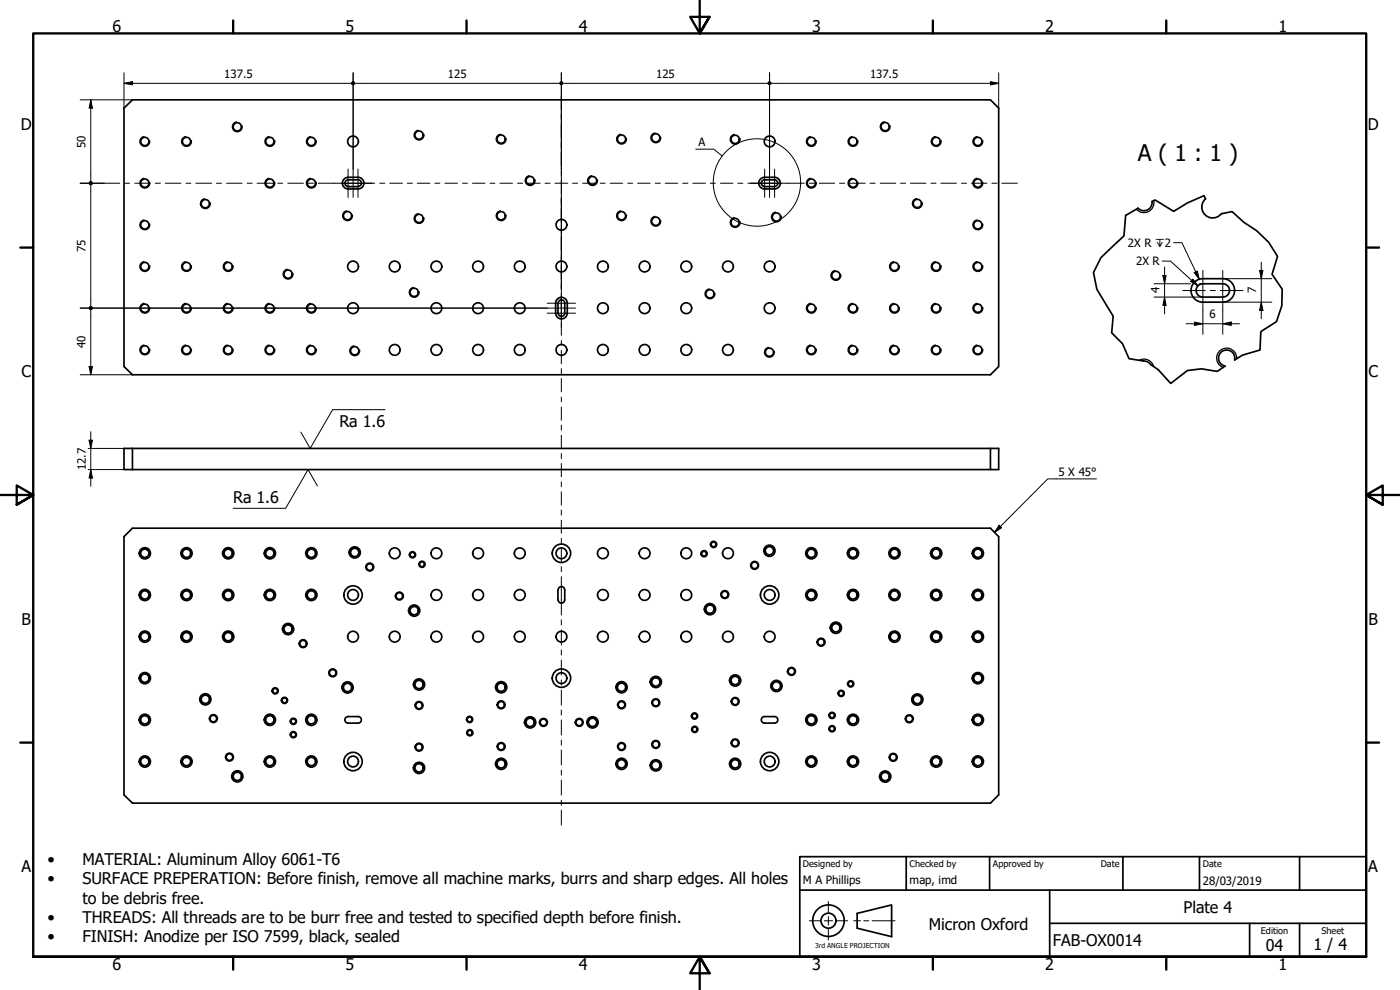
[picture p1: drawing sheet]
<svg xmlns="http://www.w3.org/2000/svg" width="420mm" height="297mm" viewBox="0 0 420 297" stroke-linecap="round" stroke-linejoin="round" font-family="sans-serif">
<!-- layer: Visible (ISO) -->
<g fill="none" stroke="#000" stroke-width=".51">
<path d="M37.2 32.4l2.6-2.4h257.4l2.5 2.4v77.6l-2.5 2.4h-257.4l-2.6-2.4zM104.5 53.2h3a1.75 1.75 0 0 1 1.7 1.7 1.75 1.75 0 0 1-1.7 1.8h-3M104.5 54h3a.98 .98 0 0 1 1 .9 .98 .98 0 0 1-1 1M104.5 56h2.9M104.5 54a.98 .98 0 0 0-1 .9 .98 .98 0 0 0 1 1M104.5 53.2a1.75 1.75 0 0 0-1.8 1.7 1.75 1.75 0 0 0 1.8 1.8M229.5 54a.98 .98 0 0 0-1 .9 .98 .98 0 0 0 1 1M229.5 53.2a1.75 1.75 0 0 0-1.8 1.7 1.75 1.75 0 0 0 1.8 1.8M229.5 53.2h2.9a1.75 1.75 0 0 1 1.8 1.7 1.75 1.75 0 0 1-1.8 1.8h-2.9M229.5 54h2.9a.98 .98 0 0 1 1 .9 .98 .98 0 0 1-1 1M229.5 56h3M361.8 59.7a3.3 3.3 0 0 0-.1 4.8 3.3 3.3 0 0 0 4.9-.4"/>
<path d="M345.7 60.4a2.44 2.44 0 0 1-1.3 2.6 2.44 2.44 0 0 1-2.9-.6M166.8 91v2.9a1.75 1.75 0 0 0 1.7 1.8 1.75 1.75 0 0 0 1.7-1.8v-2.9M166.8 90.9a1.75 1.75 0 0 1 1.7-1.7 1.75 1.75 0 0 1 1.7 1.7M167.4 91v3M167.5 90.9a.98 .98 0 0 1 1-.9 .98 .98 0 0 1 1 .9M169.5 91v2.9a.98 .98 0 0 1-1 1 .98 .98 0 0 1-1-1M358.5 84.6a3.5 3.5 0 0 1 2.5-1h6a3.5 3.5 0 0 1 3.5 3.5 3.5 3.5 0 0 1-3.5 3.6h-6a3.5 3.5 0 0 1-3.3-2.2 3.5 3.5 0 0 1 .8-3.9zM359.6 85.7l1.4-.6h6a2 2 0 0 1 2 2 2 2 0 0 1-2 2h-6a2 2 0 0 1-1.9-1.2 2 2 0 0 1 .5-2.2zM343.2 108.3l1.5 .4 .7 .8M370.5 108a2.44 2.44 0 0 0-1.8-2.9 2.44 2.44 0 0 0-3 1.9 2.44 2.44 0 0 0 2 2.9M39.8 134.5v6.4M297.2 134.5h2.5v6.4h-2.5z"/>
<path d="M297.2 134.5h-260v6.4h2.6M39.8 158.5h257.4l2.5 2.5v77.5l-2.5 2.5h-257.4l-2.6-2.5v-77.5zM39.8 140.9h257.4M167.4 177v3M167.5 177a.98 .98 0 0 1 1-1 .98 .98 0 0 1 1 1v3a.98 .98 0 0 1-1 1 .98 .98 0 0 1-1-1M104.5 215h3a.98 .98 0 0 1 1 1 .98 .98 0 0 1-1 1h-3M104.5 215a.98 .98 0 0 0-1 1 .98 .98 0 0 0 1 1M229.5 215a.98 .98 0 0 0-1 1 .98 .98 0 0 0 1 1M229.5 215h2.9a.98 .98 0 0 1 1 1 .98 .98 0 0 1-1 1h-2.9"/>
<circle cx="71.2" cy="38.1" r="1.24"/>
<circle cx="265.7" cy="38" r="1.24"/>
<circle cx="43.5" cy="54.9" r="1.24"/>
<circle cx="43.5" cy="42.4" r="1.24"/>
<circle cx="56" cy="42.4" r="1.24"/>
<circle cx="81" cy="54.9" r="1.24"/>
<circle cx="81" cy="42.4" r="1.24"/>
<circle cx="93.4" cy="42.4" r="1.24"/>
<circle cx="93.4" cy="54.9" r="1.24"/>
<circle cx="105.9" cy="42.4" r="1.62"/>
<circle cx="125.8" cy="40.5" r="1.24"/>
<circle cx="150.4" cy="41.7" r="1.24"/>
<circle cx="159.1" cy="54.2" r="1.24"/>
<circle cx="177.8" cy="54.2" r="1.24"/>
<circle cx="186.5" cy="41.7" r="1.24"/>
<circle cx="196.8" cy="41.4" r="1.24"/>
<circle cx="220.6" cy="41.8" r="1.24"/>
<circle cx="231" cy="42.4" r="1.62"/>
<circle cx="243.5" cy="42.4" r="1.24"/>
<circle cx="243.5" cy="54.9" r="1.24"/>
<circle cx="256" cy="54.9" r="1.24"/>
<circle cx="256" cy="42.4" r="1.24"/>
<circle cx="281" cy="42.4" r="1.24"/>
<circle cx="293.5" cy="42.4" r="1.24"/>
<circle cx="293.5" cy="54.9" r="1.24"/>
<circle cx="43.5" cy="67.5" r="1.24"/>
<circle cx="43.5" cy="80" r="1.24"/>
<circle cx="56" cy="80" r="1.24"/>
<circle cx="61.6" cy="61.1" r="1.24"/>
<circle cx="68.5" cy="80" r="1.24"/>
<circle cx="104.3" cy="64.7" r="1.24"/>
<circle cx="105.9" cy="80" r="1.62"/>
<circle cx="118.5" cy="80" r="1.62"/>
<circle cx="125.8" cy="65.5" r="1.24"/>
<circle cx="131" cy="80" r="1.62"/>
<circle cx="143.5" cy="80" r="1.62"/>
<circle cx="150.4" cy="64.7" r="1.24"/>
<circle cx="156" cy="80" r="1.62"/>
<circle cx="168.5" cy="80" r="1.62"/>
<circle cx="168.5" cy="67.5" r="1.62"/>
<circle cx="180.9" cy="80" r="1.62"/>
<circle cx="186.5" cy="64.7" r="1.24"/>
<circle cx="193.5" cy="80" r="1.62"/>
<circle cx="196.8" cy="66.4" r="1.24"/>
<circle cx="206" cy="80" r="1.62"/>
<circle cx="218.5" cy="80" r="1.62"/>
<circle cx="220.6" cy="66.8" r="1.24"/>
<circle cx="231" cy="80" r="1.62"/>
<circle cx="233" cy="65.1" r="1.24"/>
<circle cx="268.4" cy="80" r="1.24"/>
<circle cx="275.3" cy="61" r="1.24"/>
<circle cx="281" cy="80" r="1.24"/>
<circle cx="293.5" cy="67.5" r="1.24"/>
<circle cx="293.5" cy="80" r="1.24"/>
<circle cx="43.5" cy="92.5" r="1.24"/>
<circle cx="56" cy="92.5" r="1.24"/>
<circle cx="68.5" cy="92.5" r="1.24"/>
<circle cx="81" cy="92.5" r="1.24"/>
<circle cx="86.5" cy="82.2" r="1.24"/>
<circle cx="93.4" cy="92.5" r="1.24"/>
<circle cx="105.9" cy="92.5" r="1.62"/>
<circle cx="124.3" cy="87.7" r="1.24"/>
<circle cx="131" cy="92.5" r="1.62"/>
<circle cx="143.5" cy="92.5" r="1.62"/>
<circle cx="156" cy="92.5" r="1.62"/>
<circle cx="180.9" cy="92.5" r="1.62"/>
<circle cx="193.5" cy="92.5" r="1.62"/>
<circle cx="206" cy="92.5" r="1.62"/>
<circle cx="213.1" cy="88.2" r="1.24"/>
<circle cx="231" cy="92.5" r="1.62"/>
<circle cx="243.5" cy="92.5" r="1.24"/>
<circle cx="250.9" cy="82.6" r="1.24"/>
<circle cx="256" cy="92.5" r="1.24"/>
<circle cx="268.4" cy="92.5" r="1.24"/>
<circle cx="281" cy="92.5" r="1.24"/>
<circle cx="293.5" cy="92.5" r="1.24"/>
<circle cx="43.5" cy="105" r="1.24"/>
<circle cx="56" cy="105" r="1.24"/>
<circle cx="68.5" cy="105" r="1.24"/>
<circle cx="81" cy="105" r="1.24"/>
<circle cx="93.4" cy="105" r="1.24"/>
<circle cx="106.5" cy="105.2" r="1.24"/>
<circle cx="118.5" cy="105" r="1.62"/>
<circle cx="131" cy="105" r="1.62"/>
<circle cx="143.5" cy="105" r="1.62"/>
<circle cx="156" cy="105" r="1.62"/>
<circle cx="168.5" cy="105" r="1.62"/>
<circle cx="180.9" cy="105" r="1.62"/>
<circle cx="193.5" cy="105" r="1.62"/>
<circle cx="206" cy="105" r="1.62"/>
<circle cx="218.5" cy="105" r="1.62"/>
<circle cx="230.9" cy="105.7" r="1.24"/>
<circle cx="243.5" cy="105" r="1.24"/>
<circle cx="256" cy="105" r="1.24"/>
<circle cx="268.4" cy="105" r="1.24"/>
<circle cx="281" cy="105" r="1.24"/>
<circle cx="293.5" cy="105" r="1.24"/>
<circle cx="43.5" cy="178.5" r="1.24"/>
<circle cx="43.5" cy="166" r="1.24"/>
<circle cx="43.5" cy="166" r="1.68"/>
<circle cx="43.5" cy="178.5" r="1.68"/>
<circle cx="56" cy="178.5" r="1.24"/>
<circle cx="56" cy="166" r="1.24"/>
<circle cx="56" cy="166" r="1.68"/>
<circle cx="56" cy="178.5" r="1.68"/>
<circle cx="68.5" cy="178.5" r="1.24"/>
<circle cx="68.5" cy="166" r="1.24"/>
<circle cx="68.5" cy="166" r="1.68"/>
<circle cx="68.5" cy="178.5" r="1.68"/>
<circle cx="81" cy="178.5" r="1.24"/>
<circle cx="81" cy="166" r="1.24"/>
<circle cx="81" cy="166" r="1.68"/>
<circle cx="81" cy="178.5" r="1.68"/>
<circle cx="93.4" cy="178.5" r="1.24"/>
<circle cx="93.4" cy="166" r="1.24"/>
<circle cx="93.4" cy="178.5" r="1.68"/>
<circle cx="93.4" cy="166" r="1.68"/>
<circle cx="105.9" cy="178.5" r="1.62"/>
<circle cx="105.9" cy="178.5" r="2.76"/>
<circle cx="106.5" cy="165.8" r="1.24"/>
<circle cx="106.5" cy="165.8" r="1.68"/>
<circle cx="111" cy="170.1" r=".98"/>
<circle cx="111" cy="170.1" r="1.17"/>
<circle cx="118.5" cy="166" r="1.62"/>
<circle cx="119.9" cy="178.8" r=".98"/>
<circle cx="119.9" cy="178.8" r="1.17"/>
<circle cx="123.8" cy="166.5" r=".73"/>
<circle cx="123.8" cy="166.5" r=".92"/>
<circle cx="126.7" cy="169.3" r=".73"/>
<circle cx="126.7" cy="169.3" r=".92"/>
<circle cx="131" cy="178.5" r="1.62"/>
<circle cx="131" cy="166" r="1.62"/>
<circle cx="143.5" cy="166" r="1.62"/>
<circle cx="143.5" cy="178.5" r="1.62"/>
<circle cx="156" cy="178.5" r="1.62"/>
<circle cx="156" cy="166" r="1.62"/>
<circle cx="168.5" cy="166" r="1.62"/>
<circle cx="168.5" cy="166" r="2.76"/>
<circle cx="180.9" cy="178.5" r="1.62"/>
<circle cx="180.9" cy="166" r="1.62"/>
<circle cx="193.5" cy="166" r="1.62"/>
<circle cx="193.5" cy="178.5" r="1.62"/>
<circle cx="206" cy="178.5" r="1.62"/>
<circle cx="206" cy="166" r="1.62"/>
<circle cx="211.3" cy="166.1" r=".73"/>
<circle cx="211.3" cy="166.1" r=".92"/>
<circle cx="214.2" cy="163.3" r=".73"/>
<circle cx="214.2" cy="163.3" r=".92"/>
<circle cx="217.5" cy="178.4" r=".98"/>
<circle cx="217.5" cy="178.4" r="1.17"/>
<circle cx="218.5" cy="166" r="1.62"/>
<circle cx="226.5" cy="169.6" r=".98"/>
<circle cx="226.5" cy="169.6" r="1.17"/>
<circle cx="230.9" cy="165.2" r="1.24"/>
<circle cx="230.9" cy="165.2" r="1.68"/>
<circle cx="231" cy="178.5" r="1.62"/>
<circle cx="231" cy="178.5" r="2.76"/>
<circle cx="243.5" cy="178.5" r="1.24"/>
<circle cx="243.5" cy="166" r="1.24"/>
<circle cx="243.5" cy="166" r="1.68"/>
<circle cx="243.5" cy="178.5" r="1.68"/>
<circle cx="256" cy="178.5" r="1.24"/>
<circle cx="256" cy="166" r="1.24"/>
<circle cx="256" cy="178.5" r="1.68"/>
<circle cx="256" cy="166" r="1.68"/>
<circle cx="268.4" cy="178.5" r="1.24"/>
<circle cx="268.4" cy="166" r="1.24"/>
<circle cx="268.4" cy="178.5" r="1.68"/>
<circle cx="268.4" cy="166" r="1.68"/>
<circle cx="281" cy="178.5" r="1.24"/>
<circle cx="281" cy="166" r="1.24"/>
<circle cx="281" cy="178.5" r="1.68"/>
<circle cx="281" cy="166" r="1.68"/>
<circle cx="293.5" cy="178.5" r="1.24"/>
<circle cx="293.5" cy="166" r="1.24"/>
<circle cx="293.5" cy="178.5" r="1.68"/>
<circle cx="293.5" cy="166" r="1.68"/>
<circle cx="43.5" cy="191" r="1.24"/>
<circle cx="43.5" cy="191" r="1.68"/>
<circle cx="56" cy="191" r="1.24"/>
<circle cx="56" cy="191" r="1.68"/>
<circle cx="68.5" cy="191" r="1.24"/>
<circle cx="68.5" cy="191" r="1.68"/>
<circle cx="86.5" cy="188.7" r="1.24"/>
<circle cx="86.5" cy="188.7" r="1.68"/>
<circle cx="91" cy="193.1" r=".98"/>
<circle cx="91" cy="193.1" r="1.17"/>
<circle cx="105.9" cy="191" r="1.62"/>
<circle cx="118.5" cy="191" r="1.62"/>
<circle cx="124.3" cy="183.2" r="1.24"/>
<circle cx="124.3" cy="183.2" r="1.68"/>
<circle cx="131" cy="191" r="1.62"/>
<circle cx="143.5" cy="191" r="1.62"/>
<circle cx="156" cy="191" r="1.62"/>
<circle cx="168.5" cy="191" r="1.62"/>
<circle cx="180.9" cy="191" r="1.62"/>
<circle cx="193.5" cy="191" r="1.62"/>
<circle cx="206" cy="191" r="1.62"/>
<circle cx="213.1" cy="182.8" r="1.24"/>
<circle cx="213.1" cy="182.8" r="1.68"/>
<circle cx="218.5" cy="191" r="1.62"/>
<circle cx="231" cy="191" r="1.62"/>
<circle cx="246.4" cy="192.7" r=".98"/>
<circle cx="246.4" cy="192.7" r="1.17"/>
<circle cx="250.9" cy="188.4" r="1.24"/>
<circle cx="250.9" cy="188.4" r="1.68"/>
<circle cx="268.4" cy="191" r="1.24"/>
<circle cx="268.4" cy="191" r="1.68"/>
<circle cx="281" cy="191" r="1.24"/>
<circle cx="281" cy="191" r="1.68"/>
<circle cx="293.5" cy="191" r="1.24"/>
<circle cx="293.5" cy="191" r="1.68"/>
<circle cx="43.5" cy="216" r="1.24"/>
<circle cx="43.5" cy="203.5" r="1.24"/>
<circle cx="43.5" cy="203.5" r="1.68"/>
<circle cx="43.5" cy="216" r="1.68"/>
<circle cx="61.6" cy="209.8" r="1.24"/>
<circle cx="61.6" cy="209.8" r="1.68"/>
<circle cx="64" cy="215.6" r=".98"/>
<circle cx="64" cy="215.6" r="1.17"/>
<circle cx="81" cy="216" r="1.24"/>
<circle cx="81" cy="216" r="1.68"/>
<circle cx="82.6" cy="207.3" r=".73"/>
<circle cx="82.6" cy="207.3" r=".92"/>
<circle cx="85.4" cy="210.1" r=".73"/>
<circle cx="85.4" cy="210.1" r=".92"/>
<circle cx="88" cy="216.4" r=".73"/>
<circle cx="88" cy="216.4" r=".92"/>
<circle cx="93.4" cy="216" r="1.24"/>
<circle cx="93.4" cy="216" r="1.68"/>
<circle cx="99.9" cy="201.9" r=".98"/>
<circle cx="99.9" cy="201.9" r="1.17"/>
<circle cx="104.3" cy="206.3" r="1.24"/>
<circle cx="104.3" cy="206.3" r="1.68"/>
<circle cx="125.8" cy="205.4" r="1.24"/>
<circle cx="125.8" cy="211.7" r=".98"/>
<circle cx="125.8" cy="211.7" r="1.17"/>
<circle cx="125.8" cy="205.4" r="1.68"/>
<circle cx="140.9" cy="215.9" r=".73"/>
<circle cx="140.9" cy="215.9" r=".92"/>
<circle cx="141" cy="219.9" r=".73"/>
<circle cx="141" cy="219.9" r=".92"/>
<circle cx="150.4" cy="206.2" r="1.24"/>
<circle cx="150.4" cy="211.5" r=".98"/>
<circle cx="150.4" cy="211.5" r="1.17"/>
<circle cx="150.4" cy="206.2" r="1.68"/>
<circle cx="159.1" cy="216.7" r="1.24"/>
<circle cx="159.1" cy="216.7" r="1.68"/>
<circle cx="163.1" cy="216.7" r=".98"/>
<circle cx="163.1" cy="216.7" r="1.17"/>
<circle cx="168.5" cy="203.5" r="1.62"/>
<circle cx="168.5" cy="203.5" r="2.76"/>
<circle cx="173.8" cy="216.7" r=".98"/>
<circle cx="173.8" cy="216.7" r="1.17"/>
<circle cx="177.8" cy="216.7" r="1.24"/>
<circle cx="177.8" cy="216.7" r="1.68"/>
<circle cx="186.5" cy="206.2" r="1.24"/>
<circle cx="186.5" cy="211.5" r=".98"/>
<circle cx="186.5" cy="211.5" r="1.17"/>
<circle cx="186.5" cy="206.2" r="1.68"/>
<circle cx="196.8" cy="204.6" r="1.24"/>
<circle cx="196.8" cy="210.8" r=".98"/>
<circle cx="196.8" cy="210.8" r="1.17"/>
<circle cx="196.8" cy="204.6" r="1.68"/>
<circle cx="208.4" cy="214.8" r=".73"/>
<circle cx="208.4" cy="214.8" r=".92"/>
<circle cx="208.5" cy="218.8" r=".73"/>
<circle cx="208.5" cy="218.8" r=".92"/>
<circle cx="220.6" cy="204.2" r="1.24"/>
<circle cx="220.6" cy="210.5" r=".98"/>
<circle cx="220.6" cy="210.5" r="1.17"/>
<circle cx="220.6" cy="204.2" r="1.68"/>
<circle cx="233" cy="205.8" r="1.24"/>
<circle cx="233" cy="205.8" r="1.68"/>
<circle cx="237.5" cy="201.4" r=".98"/>
<circle cx="237.5" cy="201.4" r="1.17"/>
<circle cx="243.5" cy="216" r="1.24"/>
<circle cx="243.5" cy="216" r="1.68"/>
<circle cx="249.7" cy="218.6" r=".73"/>
<circle cx="249.7" cy="214.6" r=".73"/>
<circle cx="249.7" cy="218.6" r=".92"/>
<circle cx="249.7" cy="214.6" r=".92"/>
<circle cx="252.4" cy="208" r=".73"/>
<circle cx="252.4" cy="208" r=".92"/>
<circle cx="255.3" cy="205.2" r=".73"/>
<circle cx="255.3" cy="205.2" r=".92"/>
<circle cx="256" cy="216" r="1.24"/>
<circle cx="256" cy="216" r="1.68"/>
<circle cx="272.9" cy="215.7" r=".98"/>
<circle cx="272.9" cy="215.7" r="1.17"/>
<circle cx="275.3" cy="209.9" r="1.24"/>
<circle cx="275.3" cy="209.9" r="1.68"/>
<circle cx="293.5" cy="216" r="1.24"/>
<circle cx="293.5" cy="203.5" r="1.24"/>
<circle cx="293.5" cy="216" r="1.68"/>
<circle cx="293.5" cy="203.5" r="1.68"/>
<circle cx="43.5" cy="228.5" r="1.24"/>
<circle cx="43.5" cy="228.5" r="1.68"/>
<circle cx="56" cy="228.5" r="1.24"/>
<circle cx="56" cy="228.5" r="1.68"/>
<circle cx="68.9" cy="227.2" r=".98"/>
<circle cx="68.9" cy="227.2" r="1.17"/>
<circle cx="71.2" cy="232.9" r="1.24"/>
<circle cx="71.2" cy="232.9" r="1.68"/>
<circle cx="81" cy="228.5" r="1.24"/>
<circle cx="81" cy="228.5" r="1.68"/>
<circle cx="88" cy="220.4" r=".73"/>
<circle cx="88" cy="220.4" r=".92"/>
<circle cx="93.4" cy="228.5" r="1.24"/>
<circle cx="93.4" cy="228.5" r="1.68"/>
<circle cx="105.9" cy="228.5" r="1.62"/>
<circle cx="105.9" cy="228.5" r="2.76"/>
<circle cx="125.8" cy="230.4" r="1.24"/>
<circle cx="125.8" cy="224.2" r=".98"/>
<circle cx="125.8" cy="224.2" r="1.17"/>
<circle cx="125.8" cy="230.4" r="1.68"/>
<circle cx="150.4" cy="229.2" r="1.24"/>
<circle cx="150.4" cy="224" r=".98"/>
<circle cx="150.4" cy="224" r="1.17"/>
<circle cx="150.4" cy="229.2" r="1.68"/>
<circle cx="186.5" cy="229.2" r="1.24"/>
<circle cx="186.5" cy="224" r=".98"/>
<circle cx="186.5" cy="224" r="1.17"/>
<circle cx="186.5" cy="229.2" r="1.68"/>
<circle cx="196.8" cy="229.6" r="1.24"/>
<circle cx="196.8" cy="223.3" r=".98"/>
<circle cx="196.8" cy="223.3" r="1.17"/>
<circle cx="196.8" cy="229.6" r="1.68"/>
<circle cx="220.6" cy="229.2" r="1.24"/>
<circle cx="220.6" cy="222.9" r=".98"/>
<circle cx="220.6" cy="222.9" r="1.17"/>
<circle cx="220.6" cy="229.2" r="1.68"/>
<circle cx="231" cy="228.5" r="1.62"/>
<circle cx="231" cy="228.5" r="2.76"/>
<circle cx="243.5" cy="228.5" r="1.24"/>
<circle cx="243.5" cy="228.5" r="1.68"/>
<circle cx="256" cy="228.5" r="1.24"/>
<circle cx="256" cy="228.5" r="1.68"/>
<circle cx="265.7" cy="233" r="1.24"/>
<circle cx="265.7" cy="233" r="1.68"/>
<circle cx="268.1" cy="227.2" r=".98"/>
<circle cx="268.1" cy="227.2" r="1.17"/>
<circle cx="281" cy="228.5" r="1.24"/>
<circle cx="281" cy="228.5" r="1.68"/>
<circle cx="293.5" cy="228.5" r="1.24"/>
<circle cx="293.5" cy="228.5" r="1.68"/>
</g>
<!-- layer: Visible Narrow (ISO) -->
<g fill="none" stroke="#000" stroke-width=".38">
<path d="M71 36.6a1.49 1.49 0 0 0-1.3 1.7 1.49 1.49 0 0 0 1.8 1.2 1.49 1.49 0 0 0 1.2-1.7M125.5 39.1a1.49 1.49 0 0 0-1.2 1.7 1.49 1.49 0 0 0 1.7 1.2 1.49 1.49 0 0 0 1.2-1.7M196.6 39.9a1.49 1.49 0 0 0-1.3 1.7 1.49 1.49 0 0 0 1.8 1.2 1.49 1.49 0 0 0 1.2-1.7M265.4 36.5a1.49 1.49 0 0 0-1.2 1.7 1.49 1.49 0 0 0 1.7 1.3 1.49 1.49 0 0 0 1.2-1.8M43.2 53.5a1.49 1.49 0 0 0-1.2 1.7 1.49 1.49 0 0 0 1.7 1.2 1.49 1.49 0 0 0 1.2-1.7M43.2 41a1.49 1.49 0 0 0-1.2 1.7 1.49 1.49 0 0 0 1.7 1.2 1.49 1.49 0 0 0 1.2-1.7M55.7 41a1.49 1.49 0 0 0-1.2 1.7 1.49 1.49 0 0 0 1.7 1.2 1.49 1.49 0 0 0 1.2-1.7M61.4 59.6a1.49 1.49 0 0 0-1.2 1.8 1.49 1.49 0 0 0 1.7 1.2 1.49 1.49 0 0 0 1.2-1.8M80.7 41a1.49 1.49 0 0 0-1.2 1.7 1.49 1.49 0 0 0 1.8 1.2 1.49 1.49 0 0 0 1.2-1.7M80.7 53.5a1.49 1.49 0 0 0-1.2 1.7 1.49 1.49 0 0 0 1.8 1.2 1.49 1.49 0 0 0 1.2-1.7M93.2 41a1.49 1.49 0 0 0-1.2 1.7 1.49 1.49 0 0 0 1.7 1.2 1.49 1.49 0 0 0 1.2-1.7M93.2 53.5a1.49 1.49 0 0 0-1.2 1.7 1.49 1.49 0 0 0 1.7 1.2 1.49 1.49 0 0 0 1.2-1.7"/>
<path d="M150.1 40.3a1.49 1.49 0 0 0-1.2 1.7 1.49 1.49 0 0 0 1.8 1.2 1.49 1.49 0 0 0 1.2-1.7M158.8 52.7a1.49 1.49 0 0 0-1.2 1.7 1.49 1.49 0 0 0 1.8 1.3 1.49 1.49 0 0 0 1.2-1.8M177.6 52.7a1.49 1.49 0 0 0-1.2 1.7 1.49 1.49 0 0 0 1.7 1.3 1.49 1.49 0 0 0 1.2-1.8M186.3 40.3a1.49 1.49 0 0 0-1.2 1.7 1.49 1.49 0 0 0 1.7 1.2 1.49 1.49 0 0 0 1.2-1.7M220.4 40.3a1.49 1.49 0 0 0-1.2 1.8 1.49 1.49 0 0 0 1.7 1.2 1.49 1.49 0 0 0 1.2-1.8M243.2 41a1.49 1.49 0 0 0-1.2 1.7 1.49 1.49 0 0 0 1.7 1.2 1.49 1.49 0 0 0 1.3-1.7M243.2 53.5a1.49 1.49 0 0 0-1.2 1.7 1.49 1.49 0 0 0 1.7 1.2 1.49 1.49 0 0 0 1.3-1.7M255.7 41a1.49 1.49 0 0 0-1.2 1.7 1.49 1.49 0 0 0 1.8 1.2 1.49 1.49 0 0 0 1.2-1.7M255.7 53.5a1.49 1.49 0 0 0-1.2 1.7 1.49 1.49 0 0 0 1.8 1.2 1.49 1.49 0 0 0 1.2-1.7M275 59.6a1.49 1.49 0 0 0-1.2 1.7 1.49 1.49 0 0 0 1.8 1.2 1.49 1.49 0 0 0 1.2-1.7M280.7 41a1.49 1.49 0 0 0-1.2 1.7 1.49 1.49 0 0 0 1.7 1.2 1.49 1.49 0 0 0 1.2-1.7M293.2 53.5a1.49 1.49 0 0 0-1.2 1.7 1.49 1.49 0 0 0 1.7 1.2 1.49 1.49 0 0 0 1.2-1.7"/>
<path d="M293.2 41a1.49 1.49 0 0 0-1.2 1.7 1.49 1.49 0 0 0 1.7 1.2 1.49 1.49 0 0 0 1.2-1.7M43.2 78.5a1.49 1.49 0 0 0-1.2 1.7 1.49 1.49 0 0 0 1.7 1.2 1.49 1.49 0 0 0 1.2-1.7M43.2 66a1.49 1.49 0 0 0-1.2 1.7 1.49 1.49 0 0 0 1.7 1.2 1.49 1.49 0 0 0 1.2-1.7M55.7 78.5a1.49 1.49 0 0 0-1.2 1.7 1.49 1.49 0 0 0 1.7 1.2 1.49 1.49 0 0 0 1.2-1.7M68.2 78.5a1.49 1.49 0 0 0-1.2 1.7 1.49 1.49 0 0 0 1.7 1.2 1.49 1.49 0 0 0 1.3-1.7M104 63.3a1.49 1.49 0 0 0-1.2 1.7 1.49 1.49 0 0 0 1.8 1.2 1.49 1.49 0 0 0 1.2-1.7M125.5 64.1a1.49 1.49 0 0 0-1.2 1.7 1.49 1.49 0 0 0 1.7 1.2 1.49 1.49 0 0 0 1.2-1.7M150.1 63.3a1.49 1.49 0 0 0-1.2 1.7 1.49 1.49 0 0 0 1.8 1.2 1.49 1.49 0 0 0 1.2-1.7M186.3 63.3a1.49 1.49 0 0 0-1.2 1.7 1.49 1.49 0 0 0 1.7 1.2 1.49 1.49 0 0 0 1.2-1.7M196.6 64.9a1.49 1.49 0 0 0-1.3 1.7 1.49 1.49 0 0 0 1.8 1.2 1.49 1.49 0 0 0 1.2-1.7M220.4 65.3a1.49 1.49 0 0 0-1.2 1.7 1.49 1.49 0 0 0 1.7 1.2 1.49 1.49 0 0 0 1.2-1.7M232.8 63.6a1.49 1.49 0 0 0-1.3 1.8 1.49 1.49 0 0 0 1.8 1.2 1.49 1.49 0 0 0 1.2-1.8"/>
<path d="M268.2 78.5a1.49 1.49 0 0 0-1.2 1.7 1.49 1.49 0 0 0 1.7 1.2 1.49 1.49 0 0 0 1.2-1.7M280.7 78.5a1.49 1.49 0 0 0-1.2 1.7 1.49 1.49 0 0 0 1.7 1.2 1.49 1.49 0 0 0 1.2-1.7M293.2 78.5a1.49 1.49 0 0 0-1.2 1.7 1.49 1.49 0 0 0 1.7 1.2 1.49 1.49 0 0 0 1.2-1.7M293.2 66a1.49 1.49 0 0 0-1.2 1.7 1.49 1.49 0 0 0 1.7 1.2 1.49 1.49 0 0 0 1.2-1.7M346.3 60.2a3 3 0 0 1-1.7 3.3 3 3 0 0 1-3.6-.8M43.2 91a1.49 1.49 0 0 0-1.2 1.7 1.49 1.49 0 0 0 1.7 1.2 1.49 1.49 0 0 0 1.2-1.7M55.7 91a1.49 1.49 0 0 0-1.2 1.7 1.49 1.49 0 0 0 1.7 1.2 1.49 1.49 0 0 0 1.2-1.7M68.2 91a1.49 1.49 0 0 0-1.2 1.7 1.49 1.49 0 0 0 1.7 1.2 1.49 1.49 0 0 0 1.3-1.7M80.7 91a1.49 1.49 0 0 0-1.2 1.7 1.49 1.49 0 0 0 1.8 1.2 1.49 1.49 0 0 0 1.2-1.7M86.2 80.8a1.49 1.49 0 0 0-1.2 1.7 1.49 1.49 0 0 0 1.7 1.2 1.49 1.49 0 0 0 1.2-1.7M93.2 91a1.49 1.49 0 0 0-1.2 1.7 1.49 1.49 0 0 0 1.7 1.2 1.49 1.49 0 0 0 1.2-1.7M124 86.2a1.49 1.49 0 0 0-1.2 1.8 1.49 1.49 0 0 0 1.8 1.2 1.49 1.49 0 0 0 1.2-1.7"/>
<path d="M212.8 86.7a1.49 1.49 0 0 0-1.2 1.7 1.49 1.49 0 0 0 1.7 1.2 1.49 1.49 0 0 0 1.2-1.7M243.2 91a1.49 1.49 0 0 0-1.2 1.7 1.49 1.49 0 0 0 1.7 1.2 1.49 1.49 0 0 0 1.3-1.7M250.6 81.2a1.49 1.49 0 0 0-1.2 1.7 1.49 1.49 0 0 0 1.7 1.2 1.49 1.49 0 0 0 1.2-1.7M255.7 91a1.49 1.49 0 0 0-1.2 1.7 1.49 1.49 0 0 0 1.8 1.2 1.49 1.49 0 0 0 1.2-1.7M268.2 91a1.49 1.49 0 0 0-1.2 1.7 1.49 1.49 0 0 0 1.7 1.2 1.49 1.49 0 0 0 1.2-1.7M280.7 91a1.49 1.49 0 0 0-1.2 1.7 1.49 1.49 0 0 0 1.7 1.2 1.49 1.49 0 0 0 1.2-1.7M293.2 91a1.49 1.49 0 0 0-1.2 1.7 1.49 1.49 0 0 0 1.7 1.2 1.49 1.49 0 0 0 1.2-1.7M43.2 103.5a1.49 1.49 0 0 0-1.2 1.7 1.49 1.49 0 0 0 1.7 1.3 1.49 1.49 0 0 0 1.2-1.8M55.7 103.5a1.49 1.49 0 0 0-1.2 1.7 1.49 1.49 0 0 0 1.7 1.3 1.49 1.49 0 0 0 1.2-1.8M68.2 103.5a1.49 1.49 0 0 0-1.2 1.7 1.49 1.49 0 0 0 1.7 1.3 1.49 1.49 0 0 0 1.3-1.8M80.7 103.5a1.49 1.49 0 0 0-1.2 1.7 1.49 1.49 0 0 0 1.8 1.3 1.49 1.49 0 0 0 1.2-1.8M93.2 103.5a1.49 1.49 0 0 0-1.2 1.7 1.49 1.49 0 0 0 1.7 1.3 1.49 1.49 0 0 0 1.2-1.8"/>
<path d="M106.2 103.8a1.49 1.49 0 0 0-1.2 1.7 1.49 1.49 0 0 0 1.7 1.2 1.49 1.49 0 0 0 1.2-1.7M230.7 104.2a1.49 1.49 0 0 0-1.3 1.7 1.49 1.49 0 0 0 1.8 1.3 1.49 1.49 0 0 0 1.2-1.8M243.2 103.5a1.49 1.49 0 0 0-1.2 1.7 1.49 1.49 0 0 0 1.7 1.3 1.49 1.49 0 0 0 1.3-1.8M255.7 103.5a1.49 1.49 0 0 0-1.2 1.7 1.49 1.49 0 0 0 1.8 1.3 1.49 1.49 0 0 0 1.2-1.8M268.2 103.5a1.49 1.49 0 0 0-1.2 1.7 1.49 1.49 0 0 0 1.7 1.3 1.49 1.49 0 0 0 1.2-1.8M280.7 103.5a1.49 1.49 0 0 0-1.2 1.7 1.49 1.49 0 0 0 1.7 1.3 1.49 1.49 0 0 0 1.2-1.8M293.2 103.5a1.49 1.49 0 0 0-1.2 1.7 1.49 1.49 0 0 0 1.7 1.3 1.49 1.49 0 0 0 1.2-1.8M341.9 108.1a3 3 0 0 1 4.3 1.9M371.1 107.7a3 3 0 0 0-2.5-3.2 3 3 0 0 0-3.4 2.2 3 3 0 0 0 1.9 3.6M44.9 166.3a1.49 1.49 0 0 0-1.2-1.8 1.49 1.49 0 0 0-1.7 1.2 1.49 1.49 0 0 0 1.2 1.8M44.9 178.8a1.49 1.49 0 0 0-1.2-1.8 1.49 1.49 0 0 0-1.7 1.3 1.49 1.49 0 0 0 1.2 1.7M57.4 166.3a1.49 1.49 0 0 0-1.2-1.8 1.49 1.49 0 0 0-1.7 1.2 1.49 1.49 0 0 0 1.2 1.8"/>
<path d="M57.4 178.8a1.49 1.49 0 0 0-1.2-1.8 1.49 1.49 0 0 0-1.7 1.3 1.49 1.49 0 0 0 1.2 1.7M70 178.8a1.49 1.49 0 0 0-1.3-1.8 1.49 1.49 0 0 0-1.7 1.3 1.49 1.49 0 0 0 1.2 1.7M70 166.3a1.49 1.49 0 0 0-1.3-1.8 1.49 1.49 0 0 0-1.7 1.2 1.49 1.49 0 0 0 1.2 1.8M82.5 178.8a1.49 1.49 0 0 0-1.2-1.8 1.49 1.49 0 0 0-1.8 1.3 1.49 1.49 0 0 0 1.2 1.7M82.5 166.3a1.49 1.49 0 0 0-1.2-1.8 1.49 1.49 0 0 0-1.8 1.2 1.49 1.49 0 0 0 1.2 1.8M94.9 178.8a1.49 1.49 0 0 0-1.2-1.8 1.49 1.49 0 0 0-1.7 1.3 1.49 1.49 0 0 0 1.2 1.7M94.9 166.3a1.49 1.49 0 0 0-1.2-1.8 1.49 1.49 0 0 0-1.7 1.2 1.49 1.49 0 0 0 1.2 1.8M107.9 166a1.49 1.49 0 0 0-1.2-1.7 1.49 1.49 0 0 0-1.7 1.2 1.49 1.49 0 0 0 1.2 1.7M232.4 165.5a1.49 1.49 0 0 0-1.2-1.7 1.49 1.49 0 0 0-1.8 1.2 1.49 1.49 0 0 0 1.3 1.7M245 178.8a1.49 1.49 0 0 0-1.2-1.8 1.49 1.49 0 0 0-1.8 1.3 1.49 1.49 0 0 0 1.2 1.7M245 166.3a1.49 1.49 0 0 0-1.2-1.8 1.49 1.49 0 0 0-1.8 1.2 1.49 1.49 0 0 0 1.2 1.8M257.5 178.8a1.49 1.49 0 0 0-1.2-1.8 1.49 1.49 0 0 0-1.8 1.3 1.49 1.49 0 0 0 1.2 1.7"/>
<path d="M257.5 166.3a1.49 1.49 0 0 0-1.2-1.8 1.49 1.49 0 0 0-1.8 1.2 1.49 1.49 0 0 0 1.2 1.8M269.9 166.3a1.49 1.49 0 0 0-1.2-1.8 1.49 1.49 0 0 0-1.7 1.2 1.49 1.49 0 0 0 1.2 1.8M269.9 178.8a1.49 1.49 0 0 0-1.2-1.8 1.49 1.49 0 0 0-1.7 1.3 1.49 1.49 0 0 0 1.2 1.7M282.4 166.3a1.49 1.49 0 0 0-1.2-1.8 1.49 1.49 0 0 0-1.7 1.2 1.49 1.49 0 0 0 1.2 1.8M282.4 178.8a1.49 1.49 0 0 0-1.2-1.8 1.49 1.49 0 0 0-1.7 1.3 1.49 1.49 0 0 0 1.2 1.7M294.9 166.3a1.49 1.49 0 0 0-1.2-1.8 1.49 1.49 0 0 0-1.7 1.2 1.49 1.49 0 0 0 1.2 1.8M294.9 178.8a1.49 1.49 0 0 0-1.2-1.8 1.49 1.49 0 0 0-1.7 1.3 1.49 1.49 0 0 0 1.2 1.7M44.9 191.3a1.49 1.49 0 0 0-1.2-1.7 1.49 1.49 0 0 0-1.7 1.2 1.49 1.49 0 0 0 1.2 1.7M57.4 191.3a1.49 1.49 0 0 0-1.2-1.7 1.49 1.49 0 0 0-1.7 1.2 1.49 1.49 0 0 0 1.2 1.7M70 191.3a1.49 1.49 0 0 0-1.3-1.7 1.49 1.49 0 0 0-1.7 1.2 1.49 1.49 0 0 0 1.2 1.7M87.9 189a1.49 1.49 0 0 0-1.2-1.7 1.49 1.49 0 0 0-1.7 1.2 1.49 1.49 0 0 0 1.2 1.7M125.8 183.5a1.49 1.49 0 0 0-1.2-1.8 1.49 1.49 0 0 0-1.8 1.3 1.49 1.49 0 0 0 1.2 1.7"/>
<path d="M214.5 183a1.49 1.49 0 0 0-1.2-1.7 1.49 1.49 0 0 0-1.7 1.2 1.49 1.49 0 0 0 1.2 1.7M252.3 188.6a1.49 1.49 0 0 0-1.2-1.7 1.49 1.49 0 0 0-1.7 1.2 1.49 1.49 0 0 0 1.2 1.7M269.9 191.3a1.49 1.49 0 0 0-1.2-1.7 1.49 1.49 0 0 0-1.7 1.2 1.49 1.49 0 0 0 1.2 1.7M282.4 191.3a1.49 1.49 0 0 0-1.2-1.7 1.49 1.49 0 0 0-1.7 1.2 1.49 1.49 0 0 0 1.2 1.7M294.9 191.3a1.49 1.49 0 0 0-1.2-1.7 1.49 1.49 0 0 0-1.7 1.2 1.49 1.49 0 0 0 1.2 1.7M44.9 216.2a1.49 1.49 0 0 0-1.2-1.7 1.49 1.49 0 0 0-1.7 1.2 1.49 1.49 0 0 0 1.2 1.8M44.9 203.7a1.49 1.49 0 0 0-1.2-1.7 1.49 1.49 0 0 0-1.7 1.2 1.49 1.49 0 0 0 1.2 1.7M63.1 210.1a1.49 1.49 0 0 0-1.2-1.7 1.49 1.49 0 0 0-1.7 1.2 1.49 1.49 0 0 0 1.2 1.7M82.5 216.2a1.49 1.49 0 0 0-1.2-1.7 1.49 1.49 0 0 0-1.8 1.2 1.49 1.49 0 0 0 1.2 1.8M94.9 216.2a1.49 1.49 0 0 0-1.2-1.7 1.49 1.49 0 0 0-1.7 1.2 1.49 1.49 0 0 0 1.2 1.8M105.8 206.5a1.49 1.49 0 0 0-1.2-1.7 1.49 1.49 0 0 0-1.8 1.2 1.49 1.49 0 0 0 1.2 1.7M127.2 205.6a1.49 1.49 0 0 0-1.2-1.7 1.49 1.49 0 0 0-1.7 1.2 1.49 1.49 0 0 0 1.2 1.7"/>
<path d="M151.9 206.5a1.49 1.49 0 0 0-1.2-1.8 1.49 1.49 0 0 0-1.8 1.2 1.49 1.49 0 0 0 1.2 1.8M160.6 217a1.49 1.49 0 0 0-1.2-1.7 1.49 1.49 0 0 0-1.8 1.2 1.49 1.49 0 0 0 1.2 1.7M179.3 217a1.49 1.49 0 0 0-1.2-1.7 1.49 1.49 0 0 0-1.7 1.2 1.49 1.49 0 0 0 1.2 1.7M188 206.5a1.49 1.49 0 0 0-1.2-1.8 1.49 1.49 0 0 0-1.7 1.2 1.49 1.49 0 0 0 1.2 1.8M198.3 204.9a1.49 1.49 0 0 0-1.2-1.8 1.49 1.49 0 0 0-1.8 1.3 1.49 1.49 0 0 0 1.3 1.7M222.1 204.4a1.49 1.49 0 0 0-1.2-1.7 1.49 1.49 0 0 0-1.7 1.2 1.49 1.49 0 0 0 1.2 1.7M234.5 206.1a1.49 1.49 0 0 0-1.2-1.7 1.49 1.49 0 0 0-1.8 1.2 1.49 1.49 0 0 0 1.3 1.7M245 216.2a1.49 1.49 0 0 0-1.2-1.7 1.49 1.49 0 0 0-1.8 1.2 1.49 1.49 0 0 0 1.2 1.8M257.5 216.2a1.49 1.49 0 0 0-1.2-1.7 1.49 1.49 0 0 0-1.8 1.2 1.49 1.49 0 0 0 1.2 1.8M276.8 210.1a1.49 1.49 0 0 0-1.2-1.7 1.49 1.49 0 0 0-1.8 1.2 1.49 1.49 0 0 0 1.2 1.8M294.9 216.2a1.49 1.49 0 0 0-1.2-1.7 1.49 1.49 0 0 0-1.7 1.2 1.49 1.49 0 0 0 1.2 1.8M294.9 203.7a1.49 1.49 0 0 0-1.2-1.7 1.49 1.49 0 0 0-1.7 1.2 1.49 1.49 0 0 0 1.2 1.7"/>
<path d="M44.9 228.7a1.49 1.49 0 0 0-1.2-1.7 1.49 1.49 0 0 0-1.7 1.2 1.49 1.49 0 0 0 1.2 1.8M57.4 228.7a1.49 1.49 0 0 0-1.2-1.7 1.49 1.49 0 0 0-1.7 1.2 1.49 1.49 0 0 0 1.2 1.8M72.7 233.2a1.49 1.49 0 0 0-1.2-1.7 1.49 1.49 0 0 0-1.8 1.2 1.49 1.49 0 0 0 1.3 1.7M82.5 228.7a1.49 1.49 0 0 0-1.2-1.7 1.49 1.49 0 0 0-1.8 1.2 1.49 1.49 0 0 0 1.2 1.8M94.9 228.7a1.49 1.49 0 0 0-1.2-1.7 1.49 1.49 0 0 0-1.7 1.2 1.49 1.49 0 0 0 1.2 1.8M127.2 230.7a1.49 1.49 0 0 0-1.2-1.8 1.49 1.49 0 0 0-1.7 1.2 1.49 1.49 0 0 0 1.2 1.8M151.9 229.4a1.49 1.49 0 0 0-1.2-1.7 1.49 1.49 0 0 0-1.8 1.2 1.49 1.49 0 0 0 1.2 1.8M188 229.4a1.49 1.49 0 0 0-1.2-1.7 1.49 1.49 0 0 0-1.7 1.2 1.49 1.49 0 0 0 1.2 1.8M198.3 229.9a1.49 1.49 0 0 0-1.2-1.7 1.49 1.49 0 0 0-1.8 1.2 1.49 1.49 0 0 0 1.3 1.7M222.1 229.4a1.49 1.49 0 0 0-1.2-1.7 1.49 1.49 0 0 0-1.7 1.2 1.49 1.49 0 0 0 1.2 1.8M245 228.7a1.49 1.49 0 0 0-1.2-1.7 1.49 1.49 0 0 0-1.8 1.2 1.49 1.49 0 0 0 1.2 1.8M257.5 228.7a1.49 1.49 0 0 0-1.2-1.7 1.49 1.49 0 0 0-1.8 1.2 1.49 1.49 0 0 0 1.2 1.8"/>
<path d="M267.1 233.3a1.49 1.49 0 0 0-1.2-1.8 1.49 1.49 0 0 0-1.7 1.2 1.49 1.49 0 0 0 1.2 1.8M282.4 228.7a1.49 1.49 0 0 0-1.2-1.7 1.49 1.49 0 0 0-1.7 1.2 1.49 1.49 0 0 0 1.2 1.8M294.9 228.7a1.49 1.49 0 0 0-1.2-1.7 1.49 1.49 0 0 0-1.7 1.2 1.49 1.49 0 0 0 1.2 1.8"/>
</g>
<!-- layer: Break Line (ISO) -->
<path d="M361.8 59.7l-.5-1-4.9 2.2-4.2 2.5-5.6-3.4-.8 .4M341.6 62.5l-3.8 2.1-.5 6.2-6.9 6.5-2.2 4.5 1 5 4.9 8.1-.5 5 3.3 3.2 1.9 4.5 4.4 .7M366.6 64.1l3.2-.6 3.5 3.2 3.9 2.6 3.5 3.4 2.7 4.2-1.6 5.4 3 4.5-.1 4.9-1.6 4.8-4.7 3-.3 5.5-5.2 1.5-2.4 1.5M345.4 109.5l2.2 1.4 3.7 4.1 5.1-3.8 4.2-.5 4.7 .7 2.4-1.6" fill="none" stroke="#000" stroke-width=".51"/>
<!-- layer: Detail Boundary (ISO) -->
<g fill="none" stroke="#000" stroke-width=".3">
<path d="M208.8 44.8h5.4l2.5 2"/>
<circle cx="227.2" cy="54.8" r="13.1"/>
</g>
<!-- layer: Border (ISO) -->
<g fill="none" stroke="#000" stroke-width=".7">
<path d="M70 6.1v3.9M140 6.1v3.9M210 0v10l-2.9-4.9h5.8l-2.9 4.9 2.9-4.9M280 6.1v3.9M350 6.1v3.9M6.1 74.3h3.9M410 74.3h3.9M0 148.5h10l-5-2.8v5.7l5-2.9-5 2.9M420 148.5h-10l5-2.8v5.7l-5-2.9 5 2.9M6.1 222.8h3.9M410 222.8h3.9M10 287.1v-277.1h400v277.1h-400h400"/>
<path d="M70 287.1v3.8M140 287.1v3.8M212.9 292l-2.9-4.9 2.9 4.9h-5.8l2.9-4.9v9.9M280 287.1v3.8M350 287.1v3.8"/>
</g>
<!-- layer: Sketch Geometry (ANSI) -->
<path d="M242.9 276.3h3.2M247.4 276.3h2.5M248.6 270.5v3.3M248.6 275v2.5M248.6 278.8v3.3M251.1 276.3h3.3M256.2 276.3h2.1M259.2 276.3h1.5M261.7 276.3h6.9" fill="none" stroke="#000" stroke-width=".3"/>
<g fill="none" stroke="#000" stroke-width=".51">
<path d="M257.2 274.1l10.4-2.6v9.5l-10.4-2.5z"/>
<circle cx="248.6" cy="276.2" r="4.7"/>
<circle cx="248.6" cy="276.2" r="2.25"/>
</g>
<!-- layer: Title (ISO) -->
<path d="M240 257h170v30.1h-170zM272 257v10.1M297 257v10.1M337 257v10.1M360 257v10.1M390 257v10.1M240 267.1h170M315 277h95M315 267.1v20M375 277v10.1M390 277v10.1" fill="none" stroke="#000" stroke-width=".51"/>
<!-- layer: Dimension (ISO) -->
<g fill="none" stroke="#000" stroke-width=".3">
<path d="M24.1 30h15.7M27.2 30l.5 2.4h-1zM27.2 30v24.3M37.2 25l2.6-.5v.9zM37.2 25h68.1M37.2 21.8v10.6M106 21.8v28.9M106.6 25h61.2M168.5 21.8v28.9M169.1 25h61.2M230.9 21.8v28.9M231.6 25h68.1"/>
<path d="M297.2 24.5l2.5 .5-2.5 .4zM299.7 21.8v10.6M24.1 55h7.1M27.2 55.6v36.2M168.5 59.2v27.5M378.5 78.7v16.9M24.1 92.4h140.1M27.2 93.1v19.3M346.3 85.1h11M346.3 89.1h14.6M349 82.7h.9l-.4 2.4zM349.5 89.1l.4 2.5h-.9z"/>
<path d="M349.5 80.1v14.1M356 97.1h16M358.5 96.6l2.5 .5-2.5 .5zM360 85.1h.9M361 93.1v7.2M367 97.1l2.5-.5v1zM367 93.1v7.2M367.1 83.6h14.6M367.1 90.7h14.6M378 81.1h1l-.5 2.5zM378.5 90.7l.5 2.4h-1zM24.1 112.4h15.7"/>
<path d="M26.7 110h1l-.5 2.4zM26.5 134.5h10.7M26.7 132.1h1l-.5 2.4zM27.2 129.5v16.4M26.5 140.9h10.7M27.2 140.9l.5 2.5h-1z"/>
</g>
<g fill="#000">
<path d="M27.2 30l.5 2.4h-1z" fill-rule="evenodd"/>
<path d="M37.2 25l2.6-.5v.9z" fill-rule="evenodd"/>
<path d="M297.2 24.5l2.5 .5-2.5 .4z" fill-rule="evenodd"/>
<path d="M349 82.7h.9l-.4 2.4z" fill-rule="evenodd"/>
<path d="M349.5 89.1l.4 2.5h-.9z" fill-rule="evenodd"/>
<path d="M358.5 96.6l2.5 .5-2.5 .5z" fill-rule="evenodd"/>
<path d="M367 97.1l2.5-.5v1z" fill-rule="evenodd"/>
<path d="M378 81.1h1l-.5 2.5z" fill-rule="evenodd"/>
<path d="M378.5 90.7l.5 2.4h-1z" fill-rule="evenodd"/>
<path d="M26.7 110h1l-.5 2.4z" fill-rule="evenodd"/>
<path d="M26.7 132.1h1l-.5 2.4z" fill-rule="evenodd"/>
<path d="M27.2 140.9l.5 2.5h-1z" fill-rule="evenodd"/>
<circle cx="106" cy="25" r=".61"/>
<circle cx="168.5" cy="25" r=".61"/>
<circle cx="231" cy="25" r=".61"/>
<circle cx="27.2" cy="55" r=".62"/>
<circle cx="27.2" cy="92.4" r=".62"/>
</g>
<!-- layer: Centerline (ISO) -->
<g fill="none" stroke="#000" stroke-width=".3">
<path d="M168.5 28.8v4M168.5 34.3v1.4M168.5 37.3v4M31.2 55h4.7M37.4 55h1.5M40.4 55h4.7M46.6 55h1.5M49.6 55h4.7M55.8 55h1.5M58.8 55h4.7M65 55h1.5M68 55h4.6"/>
<path d="M74.2 55h1.5M77.2 55h4.7M83.4 55h1.4M86.4 55h4.7M92.5 55h1.5M95.5 55h17M106 50.7v8.5M114 55h1.5M117 55h3.8M122.2 55h1.6M125.2 55h3.8M130.5 55h1.5"/>
<path d="M133.5 55h3.8M138.8 55h1.5M141.8 55h3.7M147.1 55h1.4M150.1 55h3.7M155.3 55h1.5M158.3 55h3.8M163.6 55h1.5M166.6 55h3.8M168.5 50.7v8.5M168.5 42.7v1.5M168.5 45.8v3.9"/>
<path d="M168.5 51.2v1.6M168.5 54.2v4M168.5 59.7v1.5M171.8 55h1.6M174.9 55h3.7M180.1 55h1.5M183.1 55h3.8M188.4 55h1.5M191.4 55h3.7M196.7 55h1.5M199.6 55h3.8M204.9 55h1.5"/>
<path d="M207.9 55h3.8M213.2 55h1.5M216.2 55h3.8M221.4 55h1.5M224.5 55h16.9M230.9 50.7v8.5M242.9 55h1.4M245.9 55h4.6M252 55h1.5M255 55h4.7M261.1 55h1.5M264.2 55h4.6"/>
<path d="M270.3 55h1.5M273.2 55h4.7M279.4 55h1.5M282.4 55h4.6M288.5 55h1.6M291.5 55h4.7M297.7 55h1.5M300.7 55h4.6M168.5 62.7v4M168.5 68.2v1.5M168.5 71.2v4M168.5 76.7v1.5"/>
<path d="M168.5 79.7v4M164.2 92.4h8.5M168.5 85.1v1.6M168.5 88.2v3.9M168.5 93.6v1.6M168.5 96.6v4M355 87.2h6.7M363.2 87.2h1.5M366.2 87.2h6.8M168.5 102.2v1.4M168.5 105.1v4M168.5 110.6v1.5"/>
<path d="M168.5 113.6v4M168.5 119.1v1.5M168.5 122.1v4M168.5 127.6v1.5M168.5 130.6v3.9M168.5 136.1v1.5M168.5 139.1v4M168.5 144.6v1.4M168.5 147.6v4M168.5 153v1.5M168.5 156.1v3.9M168.5 161.5v1.6"/>
<path d="M168.5 164.5v4M168.5 170v1.5M168.5 173v11.5M168.5 186v1.5M168.5 189v4.5M168.5 195v1.5M168.5 198v4.6M168.5 204v1.5M168.5 207.1v4.5M168.5 213v1.6M168.5 216v4.5M168.5 222v1.6"/>
<path d="M168.5 225v4.5M168.5 231.1v1.5M168.5 234v4.6M168.5 240.1v1.5M168.5 243.1v4.5"/>
</g>
<!-- layer: Symbol (ISO) -->
<path d="M348.8 78.3h2.5l8.2 7.5M352.2 72.8h2.5l5.2 11M357.3 84.4l.7-.7 1.5 2.1zM358.4 81.8l.9-.5 .6 2.5zM115.6 122.9h-15.8l-6.7 11.6-2.8-4.8M95.2 145.8l-2.7-4.9-6.8 11.6h-15.7M299.8 157.6l.8 .8-2.2 1.4zM329.1 143.7h-14.6l-16.1 16.1" fill="none" stroke="#000" stroke-width=".3"/>
<g fill="#000">
<path d="M357.3 84.4l.7-.7 1.5 2.1z" fill-rule="evenodd"/>
<path d="M358.4 81.8l.9-.5 .6 2.5z" fill-rule="evenodd"/>
<path d="M299.8 157.6l.8 .8-2.2 1.4z" fill-rule="evenodd"/>
</g>
<!-- layer: Center Mark (ISO) -->
<path d="M102.5 55h9.2M104.5 50.7v8.5M107.4 50.7v8.5M225.2 55h9.2M229.5 50.7v8.5M232.5 50.7v8.5M164.2 91h8.5M164.2 94h8.5M168.5 86.7v9.2M168.5 88.9v9.3M361 81.1v12M367 81.1v12" fill="none" stroke="#000" stroke-width=".3"/>
<text font-size="6.9" x="341.4" y="48.3">A ( 1 : 1 )</text>
<g font-size="4.8">
<text x="33.7" y="9.6">6</text>
<text x="103.7" y="9.6">5</text>
<text x="173.7" y="9.6">4</text>
<text x="243.7" y="9.6">3</text>
<text x="313.7" y="9.6">2</text>
<text x="383.7" y="9.6">1</text>
<text x="6.2" y="38.9">D</text>
<text x="410.5" y="38.9">D</text>
<text x="6.4" y="113.1">C</text>
<text x="410.7" y="113.1">C</text>
<text x="101.9" y="128">Ra 1.6</text>
<text x="70" y="150.9">Ra 1.6</text>
<text x="6.4" y="187.4">B</text>
<text x="410.7" y="187.4">B</text>
<text x="6.4" y="261.7">A</text>
<text x="14.3" y="259.6">•</text>
<text x="24.8" y="259.6">MATERIAL: Aluminum Alloy 6061-T6</text>
<text x="410.7" y="261.7">A</text>
<text x="14.3" y="265.4">•</text>
<text x="24.8" y="265.4">SURFACE PREPERATION: Before finish, remove all machine marks, burrs and sharp edges. All holes</text>
<text x="24.8" y="271.1">to be debris free.</text>
<text x="355.2" y="273.9">Plate 4</text>
<text x="14.3" y="276.8">•</text>
<text x="24.8" y="276.8">THREADS: All threads are to be burr free and tested to specified depth before finish.</text>
<text x="278.8" y="279">Micron Oxford</text>
<text x="14.3" y="282.6">•</text>
<text x="24.8" y="282.6">FINISH: Anodize per ISO 7599, black, sealed</text>
<text x="316" y="283.8">FAB-OX0014</text>
<text x="379.9" y="285.3">04</text>
<text x="394.2" y="285">1 / 4</text>
<text x="33.7" y="290.9">6</text>
<text x="103.7" y="290.9">5</text>
<text x="173.7" y="290.9">4</text>
<text x="243.7" y="290.9">3</text>
<text x="313.7" y="290.9">2</text>
<text x="383.7" y="290.9">1</text>
</g>
<g font-size="3.4">
<text x="67.3" y="23.4">137.5</text>
<text x="134.4" y="23.4">125</text>
<text x="196.9" y="23.4">125</text>
<text x="261.1" y="23.4">137.5</text>
<text x="25.7" y="44.3" transform="rotate(-90 25.7 44.3)">50</text>
<text x="209.6" y="43.9">A</text>
<text x="25.7" y="75.6" transform="rotate(-90 25.7 75.6)">75</text>
<text x="338.5" y="74.2">2X R ↧2</text>
<text x="340.9" y="79.6">2X R</text>
<text x="348" y="88.1" transform="rotate(-90 348 88.1)">4</text>
<text x="377" y="88.1" transform="rotate(-90 377 88.1)">7</text>
<text x="363" y="95.6">6</text>
<text x="25.7" y="104.3" transform="rotate(-90 25.7 104.3)">40</text>
<text x="25.7" y="141.1" transform="rotate(-90 25.7 141.1)">12.7</text>
<text x="317.7" y="142.9">5 X 45°</text>
<text x="241" y="265.4">M A Phillips</text>
<text x="273" y="265.4">map, imd</text>
<text x="361" y="265.5">28/03/2019</text>
</g>
<g font-size="2.7">
<text x="241" y="260.1">Designed by</text>
<text x="273" y="260.1">Checked by</text>
<text x="298" y="260.1">Approved by</text>
<text x="330.3" y="260">Date</text>
<text x="361" y="260">Date</text>
<text x="378.4" y="280.1">Edition</text>
<text x="396.6" y="280.1">Sheet</text>
</g>
<text font-size="2" x="244.6" y="284.5">3rd ANGLE PROJECTION</text>
</svg>
